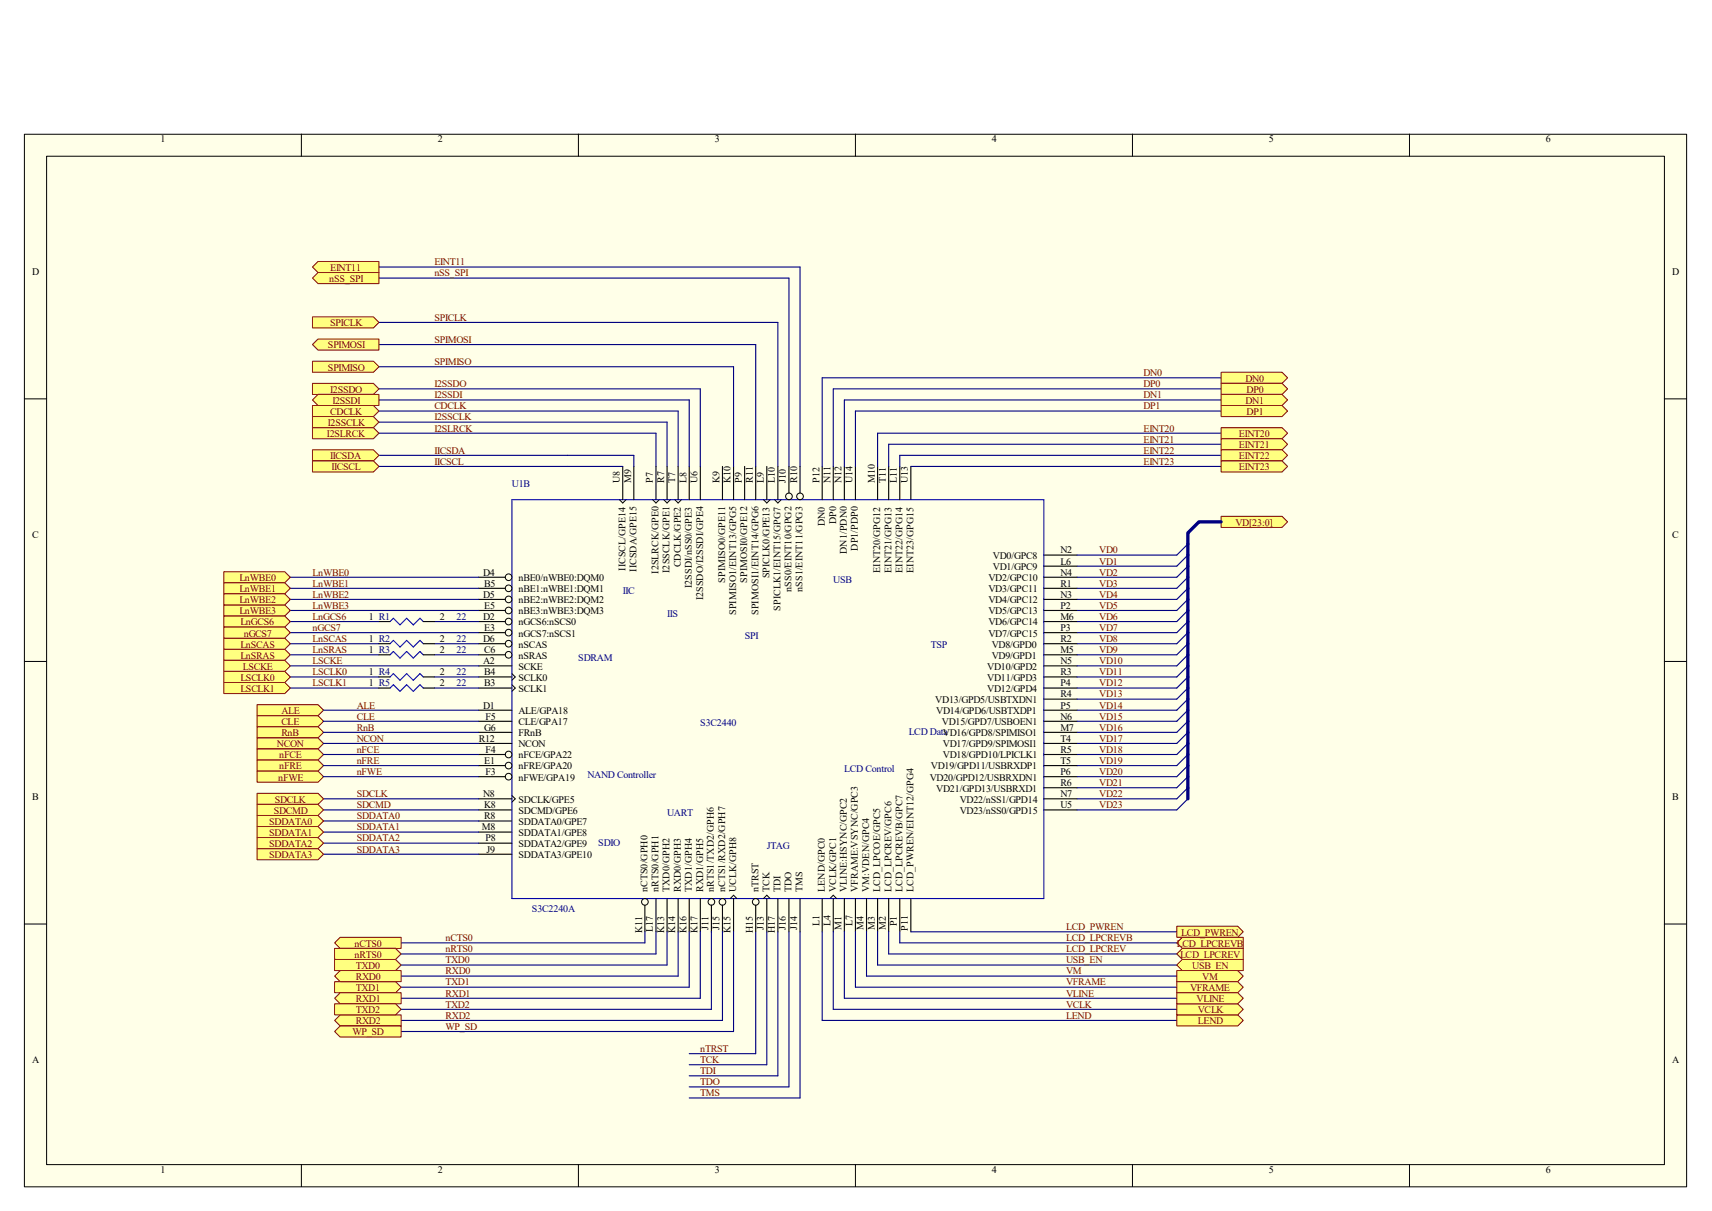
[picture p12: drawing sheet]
<svg xmlns="http://www.w3.org/2000/svg" width="297mm" height="210mm" viewBox="0 0 297 210" stroke-linecap="round" stroke-linejoin="round" font-family="sans-serif">
<path d="M4.2 23.3h288.4v182.5h-288.4z" fill="#ffffe8"/>
<g fill="none" stroke="#000" stroke-width=".17">
<path d="M4.2 23.3h288.4v182.5h-288.4zM8.1 27.1h280.7v174.9h-280.7zM52.3 23.2v3.9M100.3 23.2v3.9M148.4 23.2v3.9M196.5 23.2v3.9M244.5 23.2v3.9M4.2 69.2h3.9M288.7 69.2h3.9M107.5 86.7l.5 .5 .6-.5M113.2 86.7l.6 .5 .6-.5M115.1 86.7l.6 .5 .6-.5"/>
<path d="M117.1 86.7l.5 .5 .6-.5M132.5 86.7l.5 .5 .6-.5M134.4 86.7l.6 .5 .5-.5M4.2 114.7h3.9M88.8 116.8l.6 .6-.6 .6M88.8 118.7l.6 .6-.6 .6M288.7 114.7h3.9M88.8 138l.6 .5-.6 .6M126.7 155.8l.6-.5 .5 .5M132.5 155.8l.5-.5 .6 .5M144 155.8l.6-.5 .5 .5M4.2 160.3h3.9"/>
<path d="M288.7 160.3h3.9M52.3 201.9v3.9M100.3 201.9v3.9M148.4 201.9v3.9M196.5 201.9v3.9M244.5 201.9v3.9"/>
<circle cx="136.9" cy="86.1" r=".58"/>
<circle cx="138.8" cy="86.1" r=".58"/>
<circle cx="88.2" cy="100.1" r=".58"/>
<circle cx="88.2" cy="113.6" r=".58"/>
<circle cx="88.2" cy="105.9" r=".58"/>
<circle cx="88.2" cy="109.7" r=".58"/>
<circle cx="88.2" cy="111.6" r=".58"/>
<circle cx="88.2" cy="103.9" r=".58"/>
<circle cx="88.2" cy="102" r=".58"/>
<circle cx="88.2" cy="107.8" r=".58"/>
<circle cx="88.2" cy="132.8" r=".58"/>
<circle cx="88.2" cy="134.7" r=".58"/>
<circle cx="88.2" cy="130.8" r=".58"/>
<circle cx="111.9" cy="156.4" r=".58"/>
<circle cx="123.4" cy="156.4" r=".58"/>
<circle cx="125.3" cy="156.4" r=".58"/>
<circle cx="131.1" cy="156.4" r=".58"/>
</g>
<path d="M88.8 86.7h92.3v69.1h-92.3zM67.7 113.6l.5-.6 1.2 1.1 1.2-1.1 1.1 1.1 1.2-1.1 .5 .6M67.7 119.3l.5-.6 1.2 1.2 1.2-1.2 1.1 1.2 1.2-1.2 .5 .6M67.7 111.6l.5-.5 1.2 1.1 1.2-1.1 1.1 1.1 1.2-1.1 .5 .5M67.7 117.4l.5-.6 1.2 1.2 1.2-1.2 1.1 1.2 1.2-1.2 .5 .6M67.7 107.8l.5-.6 1.2 1.2 1.2-1.2 1.1 1.2 1.2-1.2 .5 .6" fill="none" stroke="#00f" stroke-width=".19"/>
<g fill="none" stroke="#000" stroke-width=".19">
<path d="M108 80.9v5.8M110 80.9v5.8M113.8 80.9v5.8M115.7 80.9v5.8M117.6 80.9v5.8M119.6 80.9v5.8M121.5 80.9v5.8M125.3 80.9v5.8M127.3 80.9v5.8M129.2 80.9v5.8M131.1 80.9v5.8M133 80.9v5.8"/>
<path d="M135 80.9v5.8M136.9 80.9v4.6M138.8 80.9v4.6M142.6 80.9v5.8M144.6 80.9v5.8M146.5 80.9v5.8M148.4 80.9v5.8M152.3 80.9v5.8M154.2 80.9v5.8M156.1 80.9v5.8M158 80.9v5.8M181.1 98.2h5.8"/>
<path d="M181.1 96.3h5.8M65.7 107.8h2M65.7 111.6h2M65.7 113.6h2M65.7 117.4h2M65.7 119.3h2M73.4 107.8h2M73.4 111.6h2M73.4 113.6h2M73.4 117.4h2M73.4 119.3h2M83 100.1h4.7"/>
<path d="M83 102h4.7M83 103.9h4.7M83 105.9h4.7M83 107.8h4.7M83 109.7h4.7M83 111.6h4.7M83 113.6h4.7M83 115.5h5.8M83 117.4h5.8M83 119.3h5.8M181.1 100.1h5.8M181.1 102h5.8"/>
<path d="M181.1 103.9h5.8M181.1 105.9h5.8M181.1 107.8h5.8M181.1 109.7h5.8M181.1 111.6h5.8M181.1 113.6h5.8M181.1 115.5h5.8M181.1 117.4h5.8M181.1 119.3h5.8M83 123.2h5.8M83 125.1h5.8M83 127h5.8"/>
<path d="M83 128.9h5.8M83 130.8h4.7M83 132.8h4.7M83 134.7h4.7M83 138.5h5.8M181.1 123.2h5.8M181.1 125.1h5.8M181.1 127h5.8M181.1 128.9h5.8M181.1 130.8h5.8M181.1 132.8h5.8M181.1 134.7h5.8"/>
<path d="M181.1 138.5h5.8M181.1 136.6h5.8M181.1 121.2h5.8M83 140.5h5.8M83 142.4h5.8M83 144.3h5.8M83 146.2h5.8M83 148.1h5.8M111.9 157v4.6M113.8 155.8v5.8M115.7 155.8v5.8M117.6 155.8v5.8"/>
<path d="M119.6 155.8v5.8M121.5 155.8v5.8M123.4 157v4.6M125.3 157v4.6M127.3 155.8v5.8M131.1 157v4.6M133 155.8v5.8M135 155.8v5.8M136.9 155.8v5.8M138.8 155.8v5.8M142.6 155.8v5.8M144.6 155.8v5.8"/>
<path d="M146.5 155.8v5.8M148.4 155.8v5.8M150.3 155.8v5.8M152.3 155.8v5.8M154.2 155.8v5.8M156.1 155.8v5.8M158 155.8v5.8M181.1 140.5h5.8"/>
</g>
<path d="M206.1 94.3v44.2" fill="none" stroke="#000080" stroke-width=".58"/>
<g fill="none" stroke="#000080" stroke-width=".19">
<path d="M65.7 55.9h69.3v25M65.7 46.3h73.1v34.6M65.7 59.8h65.4v21.1M65.7 48.2h71.2v32.7M65.7 75.1h48.1v5.8M65.7 73.2h50v7.7M65.7 69.4h53.9v11.5M65.7 79h11.6M65.7 67.4h55.8v13.5M65.7 63.6h61.6v17.3M65.7 71.3h51.9v9.6M110 79v1.9"/>
<path d="M211.8 75.1h-59.5v5.8M211.8 69.4h-65.3v11.5M211.8 79h-55.7v1.9M211.8 67.4h-67.2v13.5M211.8 71.3h-63.4v9.6M211.8 77h-57.6v3.9M211.8 65.5h-69.2v15.4M65.7 80.9h11.6M158 80.9h53.8M186.9 96.3h17.3M186.9 98.2h17.3M50.4 107.8h15.3"/>
<path d="M50.4 111.6h15.3M50.4 113.6h15.3M50.4 117.4h15.3M50.4 119.3h15.3M50.4 100.1h32.6M50.4 115.5h32.6M50.4 105.9h32.6M50.4 103.9h32.6M50.4 102h32.6M75.4 107.8h7.6M75.4 111.6h7.6M75.4 113.6h7.6"/>
<path d="M75.4 117.4h7.6M75.4 119.3h7.6M186.9 107.8h17.3M186.9 111.6h17.3M186.9 113.6h17.3M186.9 117.4h17.3M186.9 119.3h17.3M186.9 100.1h17.3M186.9 115.5h17.3M186.9 105.9h17.3M186.9 103.9h17.3M186.9 109.7h17.3"/>
<path d="M186.9 102h17.3M56.1 138.5h26.9M186.9 136.6h17.3M186.9 123.2h17.3M186.9 125.1h17.3M186.9 127h17.3M186.9 128.9h17.3M186.9 130.8h17.3M186.9 132.8h17.3M186.9 121.2h17.3M186.9 138.5h17.3M186.9 134.7h17.3"/>
<path d="M56.1 144.3h26.9M56.1 146.2h26.9M56.1 140.5h26.9M56.1 148.1h26.9M56.1 142.4h26.9M186.9 140.5h17.3M111.9 161.6v1.9h-42.3M113.8 161.6v3.8h-44.2M115.7 161.6v5.8h-46.1M117.6 161.6v7.7h-48M119.6 161.6v9.6h-50M121.5 161.6v11.5h-51.9"/>
<path d="M123.4 161.6v13.4h-53.8M125.3 161.6v15.4h-55.7M127.3 161.6v17.3h-57.7M131.1 161.6v21.1M133 161.6v23.1M135 161.6v25M136.9 161.6v26.9M138.8 161.6v28.8M142.6 161.6v15.4h61.6M144.6 161.6v13.4h59.6M146.5 161.6v11.5h57.7M148.4 161.6v9.6h55.8"/>
<path d="M150.3 161.6v7.7h53.9M152.3 161.6v5.8h51.9M154.2 161.6v3.8h50M156.1 161.6v1.9h48.1M158 161.6h46.2"/>
</g>
<g fill="#ffff80" stroke="#800000" stroke-width=".17">
<path d="M211.8 89.5h10.6l1 1-1 1h-10.6z" fill-rule="evenodd"/>
<path d="M205.1 166.4h10.6v1.9h-10.6l-.9-.9z" fill-rule="evenodd"/>
<path d="M58.1 166.4h10.5l1 1-1 .9h-10.5z" fill-rule="evenodd"/>
<path d="M58.1 177l.9-1h10.6v1.9h-10.6z" fill-rule="evenodd"/>
<path d="M58.1 170.2h10.5l1 1-1 1h-10.5z" fill-rule="evenodd"/>
<path d="M204.2 168.3h10.5l1 1-1 .9h-10.5z" fill-rule="evenodd"/>
<path d="M58.1 163.5l.9-.9h10.6v1.9h-10.6z" fill-rule="evenodd"/>
<path d="M58.1 173.1l.9-.9h10.6v1.9h-10.6z" fill-rule="evenodd"/>
<path d="M58.1 169.3l.9-1h10.6v1.9h-10.6z" fill-rule="evenodd"/>
<path d="M204.2 163.5l.9-.9h10.6v1.9h-10.6z" fill-rule="evenodd"/>
<path d="M58.1 164.5h10.5l1 .9-1 1h-10.5z" fill-rule="evenodd"/>
<path d="M58.1 174.1h10.5l1 .9-1 1h-10.5z" fill-rule="evenodd"/>
<path d="M58.1 178.9l.9-1h10.6v1.9h-10.6z" fill-rule="evenodd"/>
<path d="M204.2 176h10.5l1 1-1 .9h-10.5z" fill-rule="evenodd"/>
<path d="M204.2 174.1h10.5l1 .9-1 1h-10.5z" fill-rule="evenodd"/>
<path d="M204.2 165.4l.9-.9h10.6v1.9h-10.6z" fill-rule="evenodd"/>
<path d="M204.2 170.2h10.5l1 1-1 1h-10.5z" fill-rule="evenodd"/>
<path d="M204.2 172.2h10.5l1 .9-1 1h-10.5z" fill-rule="evenodd"/>
<path d="M204.2 160.6h10.5l1 1-1 1h-10.5z" fill-rule="evenodd"/>
<path d="M44.6 137.6h10.6l.9 .9-.9 1h-10.6z" fill-rule="evenodd"/>
<path d="M44.6 139.5h10.6l.9 1-.9 .9h-10.6z" fill-rule="evenodd"/>
<path d="M44.6 141.4h10.6l.9 1-.9 .9h-10.6z" fill-rule="evenodd"/>
<path d="M44.6 143.3h10.6l.9 1-.9 1h-10.6z" fill-rule="evenodd"/>
<path d="M44.6 145.3h10.6l.9 .9-.9 1h-10.6z" fill-rule="evenodd"/>
<path d="M44.6 147.2h10.6l.9 .9-.9 1h-10.6z" fill-rule="evenodd"/>
<path d="M38.8 99.1h10.6l1 1-1 1h-10.6z" fill-rule="evenodd"/>
<path d="M38.8 104.9h10.6l1 1-1 .9h-10.6z" fill-rule="evenodd"/>
<path d="M38.8 106.8h10.6l1 1-1 1h-10.6z" fill-rule="evenodd"/>
<path d="M38.8 112.6h10.6l1 1-1 .9h-10.6z" fill-rule="evenodd"/>
<path d="M38.8 114.5h10.6l1 1-1 .9h-10.6z" fill-rule="evenodd"/>
<path d="M38.8 116.4h10.6l1 1-1 1h-10.6z" fill-rule="evenodd"/>
<path d="M38.8 118.4h10.6l1 .9-1 1h-10.6z" fill-rule="evenodd"/>
<path d="M44.6 122.2h10.6l.9 1-.9 .9h-10.6z" fill-rule="evenodd"/>
<path d="M44.6 124.1h10.6l.9 1-.9 .9h-10.6z" fill-rule="evenodd"/>
<path d="M44.6 126h10.6l.9 1-.9 1h-10.6z" fill-rule="evenodd"/>
<path d="M44.6 128h10.6l.9 .9-.9 1h-10.6z" fill-rule="evenodd"/>
<path d="M44.6 129.9h10.6l.9 .9-.9 1h-10.6z" fill-rule="evenodd"/>
<path d="M44.6 131.8h10.6l.9 1-.9 .9h-10.6z" fill-rule="evenodd"/>
<path d="M44.6 133.7h10.6l.9 1-.9 1h-10.6z" fill-rule="evenodd"/>
<path d="M38.8 110.7h10.6l1 .9-1 1h-10.6z" fill-rule="evenodd"/>
<path d="M54.2 46.3l1-1h10.5v2h-10.5z" fill-rule="evenodd"/>
<path d="M54.2 48.2l1-.9h10.5v1.9h-10.5z" fill-rule="evenodd"/>
<path d="M54.2 55h10.6l.9 .9-.9 1h-10.6z" fill-rule="evenodd"/>
<path d="M54.2 59.8l1-1h10.5v1.9h-10.5z" fill-rule="evenodd"/>
<path d="M54.2 62.6h10.6l.9 1-.9 1h-10.6z" fill-rule="evenodd"/>
<path d="M54.2 66.5h10.6l.9 .9-.9 1h-10.6z" fill-rule="evenodd"/>
<path d="M55.2 68.4h10.5v1.9h-10.5l-1-.9z" fill-rule="evenodd"/>
<path d="M54.2 70.3h10.6l.9 1-.9 .9h-10.6z" fill-rule="evenodd"/>
<path d="M54.2 72.2h10.6l.9 1-.9 1h-10.6z" fill-rule="evenodd"/>
<path d="M54.2 74.2h10.6l.9 .9-.9 1h-10.6z" fill-rule="evenodd"/>
<path d="M54.2 78h10.6l.9 1-.9 .9h-10.6z" fill-rule="evenodd"/>
<path d="M54.2 79.9h10.6l.9 1-.9 1h-10.6z" fill-rule="evenodd"/>
<path d="M211.8 64.6h10.6l1 .9-1 1h-10.6z" fill-rule="evenodd"/>
<path d="M211.8 66.5h10.6l1 .9-1 1h-10.6z" fill-rule="evenodd"/>
<path d="M211.8 68.4h10.6l1 1-1 .9h-10.6z" fill-rule="evenodd"/>
<path d="M211.8 70.3h10.6l1 1-1 .9h-10.6z" fill-rule="evenodd"/>
<path d="M211.8 74.2h10.6l1 .9-1 1h-10.6z" fill-rule="evenodd"/>
<path d="M211.8 76.1h10.6l1 .9-1 1h-10.6z" fill-rule="evenodd"/>
<path d="M211.8 78h10.6l1 1-1 .9h-10.6z" fill-rule="evenodd"/>
<path d="M211.8 79.9h10.6l1 1-1 1h-10.6z" fill-rule="evenodd"/>
<path d="M38.8 101.1h10.6l1 .9-1 1h-10.6z" fill-rule="evenodd"/>
<path d="M38.8 103h10.6l1 .9-1 1h-10.6z" fill-rule="evenodd"/>
</g>
<g fill="none" stroke="#000080" stroke-width=".19">
<path d="M206.1 98.2l-1.9 1.9M206.1 94.3l-1.9 2M206.1 96.3l-1.9 1.9M50.4 109.7h32.6M206.1 109.7l-1.9 1.9M206.1 115.5l-1.9 1.9M206.1 111.6l-1.9 2M206.1 103.9l-1.9 2M206.1 117.4l-1.9 1.9M206.1 107.8l-1.9 1.9M206.1 113.6l-1.9 1.9M206.1 119.3l-1.9 1.9"/>
<path d="M206.1 105.9l-1.9 1.9M206.1 100.1l-1.9 1.9M206.1 102l-1.9 1.9M206.1 127l-1.9 1.9M206.1 134.7l-1.9 1.9M206.1 121.2l-1.9 2M206.1 123.2l-1.9 1.9M206.1 128.9l-1.9 1.9M206.1 138.5l-1.9 2M206.1 130.8l-1.9 2M206.1 132.8l-1.9 1.9M206.1 125.1l-1.9 1.9"/>
<path d="M206.1 136.6l-1.9 1.9M119.6 182.7h11.5M119.6 184.7h13.4M119.6 186.6h15.4M119.6 188.5h17.3M119.6 190.4h19.2"/>
</g>
<path d="M211.8 90.5h-3.8l-1.9 1.9v1.9" fill="none" stroke="#000080" stroke-width=".58"/>
<path d="M38.8 108.8h10.6l1 .9-1 1h-10.6z" fill-rule="evenodd" fill="#ffff80" stroke="#800000" stroke-width=".17"/>
<path d="M77.3 79h32.7M77.3 80.9h30.7M56.1 123.2h26.9M56.1 125.1h26.9M56.1 127h26.9M56.1 128.9h26.9M56.1 130.8h26.9M56.1 132.8h26.9M56.1 134.7h26.9" fill="none" stroke="#000080" stroke-width=".19"/>
<g font-size="1.7">
<text x="27.9" y="24.7">1</text>
<text x="75.9" y="24.7">2</text>
<text x="124" y="24.7">3</text>
<text x="172" y="24.7">4</text>
<text x="220.1" y="24.7">5</text>
<text x="268.2" y="24.7">6</text>
<text x="5.6" y="47.8">D</text>
<text x="290.1" y="47.8">D</text>
<text x="107.5" y="83.8" transform="rotate(-90 107.5 83.8)">U8</text>
<text x="109.5" y="83.8" transform="rotate(-90 109.5 83.8)">M9</text>
<text x="113.3" y="83.8" transform="rotate(-90 113.3 83.8)">P7</text>
<text x="115.2" y="83.8" transform="rotate(-90 115.2 83.8)">R7</text>
<text x="117.1" y="83.8" transform="rotate(-90 117.1 83.8)">T7</text>
<text x="119.1" y="83.8" transform="rotate(-90 119.1 83.8)">L8</text>
<text x="121" y="83.8" transform="rotate(-90 121 83.8)">U6</text>
<text x="124.8" y="83.8" transform="rotate(-90 124.8 83.8)">K9</text>
<text x="126.7" y="83.8" transform="rotate(-90 126.7 83.8)">K10</text>
<text x="128.7" y="83.8" transform="rotate(-90 128.7 83.8)">P9</text>
<text x="130.6" y="83.8" transform="rotate(-90 130.6 83.8)">R11</text>
<text x="132.5" y="83.8" transform="rotate(-90 132.5 83.8)">L9</text>
<text x="134.5" y="83.8" transform="rotate(-90 134.5 83.8)">L10</text>
<text x="136.4" y="83.8" transform="rotate(-90 136.4 83.8)">J10</text>
<text x="138.3" y="83.8" transform="rotate(-90 138.3 83.8)">R10</text>
<text x="142.2" y="83.8" transform="rotate(-90 142.2 83.8)">P12</text>
<text x="144.1" y="83.8" transform="rotate(-90 144.1 83.8)">N11</text>
<text x="146" y="83.8" transform="rotate(-90 146 83.8)">N12</text>
<text x="147.9" y="83.8" transform="rotate(-90 147.9 83.8)">U14</text>
<text x="151.8" y="83.8" transform="rotate(-90 151.8 83.8)">M10</text>
<text x="153.7" y="83.8" transform="rotate(-90 153.7 83.8)">T11</text>
<text x="155.6" y="83.8" transform="rotate(-90 155.6 83.8)">L11</text>
<text x="157.5" y="83.8" transform="rotate(-90 157.5 83.8)">U13</text>
<text x="5.6" y="93.3">C</text>
<text x="143.1" y="91.3" transform="rotate(-90 143.1 91.3)">DN0</text>
<text x="145" y="90.9" transform="rotate(-90 145 90.9)">DP0</text>
<text x="148.8" y="95.5" transform="rotate(-90 148.8 95.5)">DP1/PDP0</text>
<text x="184" y="96">N2</text>
<text x="290.1" y="93.3">C</text>
<text x="83.8" y="99.8">D4</text>
<text x="84" y="101.7">B5</text>
<text x="90" y="100.8">nBE0/nWBE0:DQM0</text>
<text x="108.5" y="99" transform="rotate(-90 108.5 99)">IICSCL/GPE14</text>
<text x="110.4" y="99.1" transform="rotate(-90 110.4 99.1)">IICSDA/GPE15</text>
<text x="114.3" y="99.5" transform="rotate(-90 114.3 99.5)">I2SLRCK/GPE0</text>
<text x="116.2" y="99.4" transform="rotate(-90 116.2 99.4)">I2SSCLK/GPE1</text>
<text x="118.1" y="98.4" transform="rotate(-90 118.1 98.4)">CDCLK/GPE2</text>
<text x="125.8" y="101" transform="rotate(-90 125.8 101)">SPIMISO0/GPE11</text>
<text x="129.6" y="101" transform="rotate(-90 129.6 101)">SPIMOSI0/GPE12</text>
<text x="133.5" y="100.3" transform="rotate(-90 133.5 100.3)">SPICLK0/GPE13</text>
<text x="146.9" y="96.1" transform="rotate(-90 146.9 96.1)">DN1/PDN0</text>
<text x="152.7" y="99.4" transform="rotate(-90 152.7 99.4)">EINT20/GPG12</text>
<text x="154.6" y="99.4" transform="rotate(-90 154.6 99.4)">EINT21/GPG13</text>
<text x="156.6" y="99.4" transform="rotate(-90 156.6 99.4)">EINT22/GPG14</text>
<text x="158.5" y="99.4" transform="rotate(-90 158.5 99.4)">EINT23/GPG15</text>
<text x="171.5" y="100.8">VD2/GPC10</text>
<text x="172.3" y="98.8">VD1/GPC9</text>
<text x="172.3" y="96.9">VD0/GPC8</text>
<text x="184" y="101.7">R1</text>
<text x="184" y="99.8">N4</text>
<text x="184" y="97.9">L6</text>
<text x="64" y="107.5">1 R1</text>
<text x="76.3" y="107.5">2</text>
<text x="83.8" y="103.7">D5</text>
<text x="83.8" y="107.5">D2</text>
<text x="84" y="105.6">E5</text>
<text x="90" y="102.7">nBE1:nWBE1:DQM1</text>
<text x="90" y="104.6">nBE2:nWBE2:DQM2</text>
<text x="90" y="106.6">nBE3:nWBE3:DQM3</text>
<text x="120" y="102" transform="rotate(-90 120 102)">I2SSDI/nSS0/GPE3</text>
<text x="122" y="104.1" transform="rotate(-90 122 104.1)">I2SSDO/I2SSDI/GPE4</text>
<text x="127.7" y="106.6" transform="rotate(-90 127.7 106.6)">SPIMISO1/EINT13/GPG5</text>
<text x="131.6" y="106.6" transform="rotate(-90 131.6 106.6)">SPIMOSI1/EINT14/GPG6</text>
<text x="135.4" y="105.9" transform="rotate(-90 135.4 105.9)">SPICLK1/EINT15/GPG7</text>
<text x="137.3" y="102.6" transform="rotate(-90 137.3 102.6)">nSS0/EINT10/GPG2</text>
<text x="139.2" y="102.6" transform="rotate(-90 139.2 102.6)">nSS1/EINT11/GPG3</text>
<text x="171.5" y="106.6">VD5/GPC13</text>
<text x="171.5" y="104.6">VD4/GPC12</text>
<text x="171.5" y="102.7">VD3/GPC11</text>
<text x="184" y="105.6">P2</text>
<text x="184" y="107.5">M6</text>
<text x="184" y="103.7">N3</text>
<text x="64" y="113.3">1 R3</text>
<text x="64" y="111.3">1 R2</text>
<text x="76.3" y="113.3">2</text>
<text x="76.3" y="111.3">2</text>
<text x="83.8" y="111.3">D6</text>
<text x="84" y="109.4">E3</text>
<text x="84" y="113.3">C6</text>
<text x="90" y="108.5">nGCS6:nSCS0</text>
<text x="90" y="110.4">nGCS7:nSCS1</text>
<text x="90" y="112.3">nSCAS</text>
<text x="171.5" y="110.4">VD7/GPC15</text>
<text x="171.5" y="108.5">VD6/GPC14</text>
<text x="172" y="112.3">VD8/GPD0</text>
<text x="184" y="113.3">M5</text>
<text x="184" y="111.3">R2</text>
<text x="184" y="109.4">P3</text>
<text x="64" y="119">1 R5</text>
<text x="64" y="117.1">1 R4</text>
<text x="76.3" y="119">2</text>
<text x="76.3" y="117.1">2</text>
<text x="83.8" y="115.2">A2</text>
<text x="84" y="117.1">B4</text>
<text x="84" y="119">B3</text>
<text x="90" y="114.2">nSRAS</text>
<text x="90" y="116.2">SCKE</text>
<text x="90" y="118.1">SCLK0</text>
<text x="171.3" y="118.1">VD11/GPD3</text>
<text x="171.3" y="116.2">VD10/GPD2</text>
<text x="172" y="114.2">VD9/GPD1</text>
<text x="184" y="119">P4</text>
<text x="184" y="117.1">R3</text>
<text x="184" y="115.2">N5</text>
<text x="83.8" y="122.9">D1</text>
<text x="84.2" y="124.8">F5</text>
<text x="90" y="120">SCLK1</text>
<text x="90" y="123.8">ALE/GPA18</text>
<text x="90" y="125.8">CLE/GPA17</text>
<text x="162.3" y="121.9">VD13/GPD5/USBTXDN1</text>
<text x="162.4" y="123.8">VD14/GPD6/USBTXDP1</text>
<text x="163.4" y="125.8">VD15/GPD7/USBOEN1</text>
<text x="171.3" y="120">VD12/GPD4</text>
<text x="184" y="124.8">N6</text>
<text x="184" y="122.9">P5</text>
<text x="184" y="120.9">R4</text>
<text x="83.1" y="128.7">R12</text>
<text x="84" y="126.7">G6</text>
<text x="84.2" y="130.6">F4</text>
<text x="90" y="127.7">FRnB</text>
<text x="90" y="129.6">NCON</text>
<text x="90" y="131.5">nFCE/GPA22</text>
<text x="163.6" y="131.5">VD18/GPD10/LPICLK1</text>
<text x="163.6" y="129.6">VD17/GPD9/SPIMOSI1</text>
<text x="163.6" y="127.7">VD16/GPD8/SPIMISO1</text>
<text x="184" y="130.6">R5</text>
<text x="184" y="128.7">T4</text>
<text x="184" y="126.7">M7</text>
<text x="84" y="132.5">E1</text>
<text x="84.2" y="134.4">F3</text>
<text x="90" y="133.4">nFRE/GPA20</text>
<text x="90" y="135.4">nFWE/GPA19</text>
<text x="161.3" y="135.4">VD20/GPD12/USBRXDN1</text>
<text x="161.5" y="133.4">VD19/GPD11/USBRXDP1</text>
<text x="162.4" y="137.3">VD21/GPD13/USBRXD1</text>
<text x="184" y="136.3">R6</text>
<text x="184" y="134.4">P6</text>
<text x="184" y="132.5">T5</text>
<text x="5.6" y="138.8">B</text>
<text x="83.8" y="138.3">N8</text>
<text x="84" y="140.2">K8</text>
<text x="84" y="142.1">R8</text>
<text x="90" y="139.2">SDCLK/GPE5</text>
<text x="90" y="141.1">SDCMD/GPE6</text>
<text x="90" y="143">SDDATA0/GPE7</text>
<text x="166.5" y="141.1">VD23/nSS0/GPD15</text>
<text x="166.5" y="139.2">VD22/nSS1/GPD14</text>
<text x="184" y="140.2">U5</text>
<text x="184" y="138.3">N7</text>
<text x="290.1" y="138.8">B</text>
<text x="83.6" y="144">M8</text>
<text x="84.2" y="145.9">P8</text>
<text x="84.4" y="147.9">J9</text>
<text x="90" y="145">SDDATA1/GPE8</text>
<text x="90" y="146.9">SDDATA2/GPE9</text>
<text x="90" y="148.8">SDDATA3/GPE10</text>
<text x="112.4" y="154.7" transform="rotate(-90 112.4 154.7)">nCTS0/GPH0</text>
<text x="114.3" y="154.7" transform="rotate(-90 114.3 154.7)">nRTS0/GPH1</text>
<text x="116.2" y="154.7" transform="rotate(-90 116.2 154.7)">TXD0/GPH2</text>
<text x="118.1" y="154.7" transform="rotate(-90 118.1 154.7)">RXD0/GPH3</text>
<text x="120" y="154.7" transform="rotate(-90 120 154.7)">TXD1/GPH4</text>
<text x="122" y="154.7" transform="rotate(-90 122 154.7)">RXD1/GPH5</text>
<text x="123.9" y="154.7" transform="rotate(-90 123.9 154.7)">nRTS1/TXD2/GPH6</text>
<text x="125.8" y="154.7" transform="rotate(-90 125.8 154.7)">nCTS1/RXD2/GPH7</text>
<text x="127.7" y="154.7" transform="rotate(-90 127.7 154.7)">UCLK/GPH8</text>
<text x="131.6" y="154.7" transform="rotate(-90 131.6 154.7)">nTRST</text>
<text x="133.5" y="154.7" transform="rotate(-90 133.5 154.7)">TCK</text>
<text x="135.4" y="154.7" transform="rotate(-90 135.4 154.7)">TDI</text>
<text x="137.3" y="154.7" transform="rotate(-90 137.3 154.7)">TDO</text>
<text x="139.2" y="154.7" transform="rotate(-90 139.2 154.7)">TMS</text>
<text x="143.1" y="154.7" transform="rotate(-90 143.1 154.7)">LEND/GPC0</text>
<text x="145" y="154.7" transform="rotate(-90 145 154.7)">VCLK/GPC1</text>
<text x="146.9" y="154.7" transform="rotate(-90 146.9 154.7)">VLINE:HSYNC/GPC2</text>
<text x="148.8" y="154.7" transform="rotate(-90 148.8 154.7)">VFRAME:VSYNC/GPC3</text>
<text x="150.8" y="154.7" transform="rotate(-90 150.8 154.7)">VM:VDEN/GPC4</text>
<text x="152.7" y="154.7" transform="rotate(-90 152.7 154.7)">LCD_LPCOE/GPC5</text>
<text x="154.6" y="154.7" transform="rotate(-90 154.6 154.7)">LCD_LPCREV/GPC6</text>
<text x="156.6" y="154.7" transform="rotate(-90 156.6 154.7)">LCD_LPCREVB/GPC7</text>
<text x="158.5" y="154.7" transform="rotate(-90 158.5 154.7)">LCD_PWREN/EINT12/GPG4</text>
<text x="111.4" y="161.8" transform="rotate(-90 111.4 161.8)">K11</text>
<text x="113.3" y="161.6" transform="rotate(-90 113.3 161.6)">L17</text>
<text x="115.2" y="161.8" transform="rotate(-90 115.2 161.8)">K13</text>
<text x="117.1" y="161.8" transform="rotate(-90 117.1 161.8)">K14</text>
<text x="119.1" y="161.8" transform="rotate(-90 119.1 161.8)">K16</text>
<text x="121" y="161.8" transform="rotate(-90 121 161.8)">K17</text>
<text x="122.9" y="161.2" transform="rotate(-90 122.9 161.2)">J11</text>
<text x="124.8" y="161.2" transform="rotate(-90 124.8 161.2)">J15</text>
<text x="126.7" y="161.8" transform="rotate(-90 126.7 161.8)">K15</text>
<text x="130.6" y="161.8" transform="rotate(-90 130.6 161.8)">H15</text>
<text x="132.5" y="161.2" transform="rotate(-90 132.5 161.2)">J13</text>
<text x="134.5" y="161.8" transform="rotate(-90 134.5 161.8)">H17</text>
<text x="136.4" y="161.2" transform="rotate(-90 136.4 161.2)">J16</text>
<text x="138.3" y="161.2" transform="rotate(-90 138.3 161.2)">J14</text>
<text x="142.2" y="160.7" transform="rotate(-90 142.2 160.7)">L1</text>
<text x="144.1" y="160.7" transform="rotate(-90 144.1 160.7)">L4</text>
<text x="146" y="161.2" transform="rotate(-90 146 161.2)">M1</text>
<text x="147.9" y="160.7" transform="rotate(-90 147.9 160.7)">L7</text>
<text x="149.8" y="161.2" transform="rotate(-90 149.8 161.2)">M4</text>
<text x="151.8" y="161.2" transform="rotate(-90 151.8 161.2)">M3</text>
<text x="153.7" y="161.2" transform="rotate(-90 153.7 161.2)">M2</text>
<text x="155.6" y="160.7" transform="rotate(-90 155.6 160.7)">P1</text>
<text x="157.5" y="161.4" transform="rotate(-90 157.5 161.4)">P11</text>
<text x="5.6" y="184.4">A</text>
<text x="290.1" y="184.4">A</text>
<text x="27.9" y="203.4">1</text>
<text x="75.9" y="203.4">2</text>
<text x="124" y="203.4">3</text>
<text x="172" y="203.4">4</text>
<text x="220.1" y="203.4">5</text>
<text x="268.2" y="203.4">6</text>
</g>
<g font-size="1.7" fill="#800000">
<text x="57.3" y="47">EINT11</text>
<text x="75.4" y="47.9">nSS_SPI</text>
<text x="75.4" y="46">EINT11</text>
<text x="57.1" y="48.9">nSS_SPI</text>
<text x="57.3" y="56.6">SPICLK</text>
<text x="75.4" y="59.5">SPIMOSI</text>
<text x="75.4" y="55.6">SPICLK</text>
<text x="56.9" y="60.4">SPIMOSI</text>
<text x="56.9" y="64.3">SPIMISO</text>
<text x="75.4" y="63.3">SPIMISO</text>
<text x="198.4" y="65.2">DN0</text>
<text x="57.3" y="68.1">I2SSDO</text>
<text x="57.3" y="72">CDCLK</text>
<text x="57.7" y="70">I2SSDI</text>
<text x="75.4" y="71">CDCLK</text>
<text x="75.4" y="69.1">I2SSDI</text>
<text x="75.4" y="67.1">I2SSDO</text>
<text x="198.4" y="67.1">DP0</text>
<text x="198.4" y="69.1">DN1</text>
<text x="198.4" y="71">DP1</text>
<text x="216.1" y="66.2">DN0</text>
<text x="216.1" y="70">DN1</text>
<text x="216.3" y="68.1">DP0</text>
<text x="216.3" y="72">DP1</text>
<text x="56.7" y="75.8">I2SLRCK</text>
<text x="56.9" y="73.9">I2SSCLK</text>
<text x="75.4" y="74.8">I2SLRCK</text>
<text x="75.4" y="72.9">I2SSCLK</text>
<text x="198.4" y="74.8">EINT20</text>
<text x="198.4" y="76.8">EINT21</text>
<text x="214.9" y="75.8">EINT20</text>
<text x="214.9" y="77.7">EINT21</text>
<text x="57.3" y="79.6">IICSDA</text>
<text x="57.5" y="81.6">IICSCL</text>
<text x="75.4" y="78.7">IICSDA</text>
<text x="75.4" y="80.6">IICSCL</text>
<text x="198.4" y="78.7">EINT22</text>
<text x="198.4" y="80.6">EINT23</text>
<text x="214.9" y="79.6">EINT22</text>
<text x="214.9" y="81.6">EINT23</text>
<text x="190.7" y="96">VD0</text>
<text x="214.3" y="91.2">VD[23:0]</text>
<text x="41.5" y="100.8">LnWBE0</text>
<text x="54.2" y="99.8">LnWBE0</text>
<text x="54.2" y="101.7">LnWBE1</text>
<text x="190.7" y="97.9">VD1</text>
<text x="190.7" y="99.8">VD2</text>
<text x="190.7" y="101.7">VD3</text>
<text x="41.5" y="106.6">LnWBE3</text>
<text x="41.5" y="102.7">LnWBE1</text>
<text x="41.5" y="104.6">LnWBE2</text>
<text x="54.2" y="103.7">LnWBE2</text>
<text x="54.2" y="105.6">LnWBE3</text>
<text x="54.2" y="107.5">LnGCS6</text>
<text x="190.7" y="103.7">VD4</text>
<text x="190.7" y="105.6">VD5</text>
<text x="190.7" y="107.5">VD6</text>
<text x="41.7" y="108.5">LnGCS6</text>
<text x="41.7" y="112.3">LnSCAS</text>
<text x="42.3" y="110.4">nGCS7</text>
<text x="54.2" y="109.4">nGCS7</text>
<text x="54.2" y="111.3">LnSCAS</text>
<text x="54.2" y="113.3">LnSRAS</text>
<text x="190.7" y="109.4">VD7</text>
<text x="190.7" y="111.3">VD8</text>
<text x="190.7" y="113.3">VD9</text>
<text x="41.7" y="114.2">LnSRAS</text>
<text x="41.7" y="118.1">LSCLK0</text>
<text x="42.1" y="116.2">LSCKE</text>
<text x="54.2" y="115.2">LSCKE</text>
<text x="54.2" y="117.1">LSCLK0</text>
<text x="54.2" y="119">LSCLK1</text>
<text x="190.7" y="115.2">VD10</text>
<text x="190.7" y="117.1">VD11</text>
<text x="190.7" y="119">VD12</text>
<text x="41.7" y="120">LSCLK1</text>
<text x="48.8" y="123.8">ALE</text>
<text x="48.8" y="125.8">CLE</text>
<text x="61.9" y="122.9">ALE</text>
<text x="61.9" y="124.8">CLE</text>
<text x="190.7" y="120.9">VD13</text>
<text x="190.7" y="122.9">VD14</text>
<text x="190.7" y="124.8">VD15</text>
<text x="48" y="129.6">NCON</text>
<text x="48.4" y="131.5">nFCE</text>
<text x="48.8" y="127.7">RnB</text>
<text x="61.9" y="126.7">RnB</text>
<text x="61.9" y="128.7">NCON</text>
<text x="61.9" y="130.6">nFCE</text>
<text x="190.7" y="126.7">VD16</text>
<text x="190.7" y="128.7">VD17</text>
<text x="190.7" y="130.6">VD18</text>
<text x="48.3" y="135.4">nFWE</text>
<text x="48.4" y="133.4">nFRE</text>
<text x="61.9" y="132.5">nFRE</text>
<text x="61.9" y="134.4">nFWE</text>
<text x="190.7" y="132.5">VD19</text>
<text x="190.7" y="134.4">VD20</text>
<text x="190.7" y="136.3">VD21</text>
<text x="46.7" y="143">SDDATA0</text>
<text x="47.5" y="141.1">SDCMD</text>
<text x="47.7" y="139.2">SDCLK</text>
<text x="61.9" y="138.3">SDCLK</text>
<text x="61.9" y="140.2">SDCMD</text>
<text x="61.9" y="142.1">SDDATA0</text>
<text x="190.7" y="138.3">VD22</text>
<text x="190.7" y="140.2">VD23</text>
<text x="46.7" y="145">SDDATA1</text>
<text x="46.7" y="146.9">SDDATA2</text>
<text x="46.7" y="148.8">SDDATA3</text>
<text x="61.9" y="144">SDDATA1</text>
<text x="61.9" y="145.9">SDDATA2</text>
<text x="61.9" y="147.9">SDDATA3</text>
<text x="185" y="161.3">LCD_PWREN</text>
<text x="61.5" y="164.2">nCTS0</text>
<text x="61.5" y="166.1">nRTS0</text>
<text x="77.3" y="163.2">nCTS0</text>
<text x="77.3" y="165.1">nRTS0</text>
<text x="77.3" y="167.1">TXD0</text>
<text x="185" y="163.2">LCD_LPCREVB</text>
<text x="185" y="165.1">LCD_LPCREV</text>
<text x="185" y="167.1">USB_EN</text>
<text x="204.2" y="164.2">LCD_LPCREVB</text>
<text x="204.7" y="166.1">LCD_LPCREV</text>
<text x="204.9" y="162.3">LCD_PWREN</text>
<text x="61.7" y="168">TXD0</text>
<text x="61.7" y="171.9">TXD1</text>
<text x="61.7" y="173.8">RXD1</text>
<text x="61.7" y="170">RXD0</text>
<text x="77.3" y="169">RXD0</text>
<text x="77.3" y="170.9">TXD1</text>
<text x="77.3" y="172.8">RXD1</text>
<text x="185" y="169">VM</text>
<text x="185" y="170.9">VFRAME</text>
<text x="185" y="172.8">VLINE</text>
<text x="206.5" y="171.9">VFRAME</text>
<text x="206.8" y="168">USB_EN</text>
<text x="207.6" y="173.8">VLINE</text>
<text x="208.6" y="170">VM</text>
<text x="61.1" y="179.6">WP_SD</text>
<text x="61.7" y="177.6">RXD2</text>
<text x="61.7" y="175.7">TXD2</text>
<text x="77.3" y="174.8">TXD2</text>
<text x="77.3" y="176.7">RXD2</text>
<text x="77.3" y="178.6">WP_SD</text>
<text x="185" y="174.8">VCLK</text>
<text x="185" y="176.7">LEND</text>
<text x="207.8" y="177.6">LEND</text>
<text x="207.8" y="175.7">VCLK</text>
<text x="121.5" y="182.5">nTRST</text>
<text x="121.5" y="184.4">TCK</text>
<text x="121.5" y="186.3">TDI</text>
<text x="121.5" y="188.2">TDO</text>
<text x="121.5" y="190.1">TMS</text>
</g>
<g font-size="1.7" fill="#000080">
<text x="88.8" y="84.5">U1B</text>
<text x="144.6" y="101.2">USB</text>
<text x="79.2" y="107.5">22</text>
<text x="108" y="103.1">IIC</text>
<text x="115.7" y="106.9">IIS</text>
<text x="79.2" y="113.3">22</text>
<text x="79.2" y="111.3">22</text>
<text x="129.2" y="110.8">SPI</text>
<text x="161.5" y="112.3">TSP</text>
<text x="79.2" y="119">22</text>
<text x="79.2" y="117.1">22</text>
<text x="100.3" y="114.6">SDRAM</text>
<text x="121.5" y="125.9">S3C2440</text>
<text x="157.6" y="127.5">LCD Data</text>
<text x="101.9" y="135">NAND Controller</text>
<text x="146.5" y="133.8">LCD Control</text>
<text x="115.7" y="141.5">UART</text>
<text x="103.8" y="146.7">SDIO</text>
<text x="133" y="147.3">JTAG</text>
<text x="92.3" y="158.2">S3C2240A</text>
</g>
</svg>
